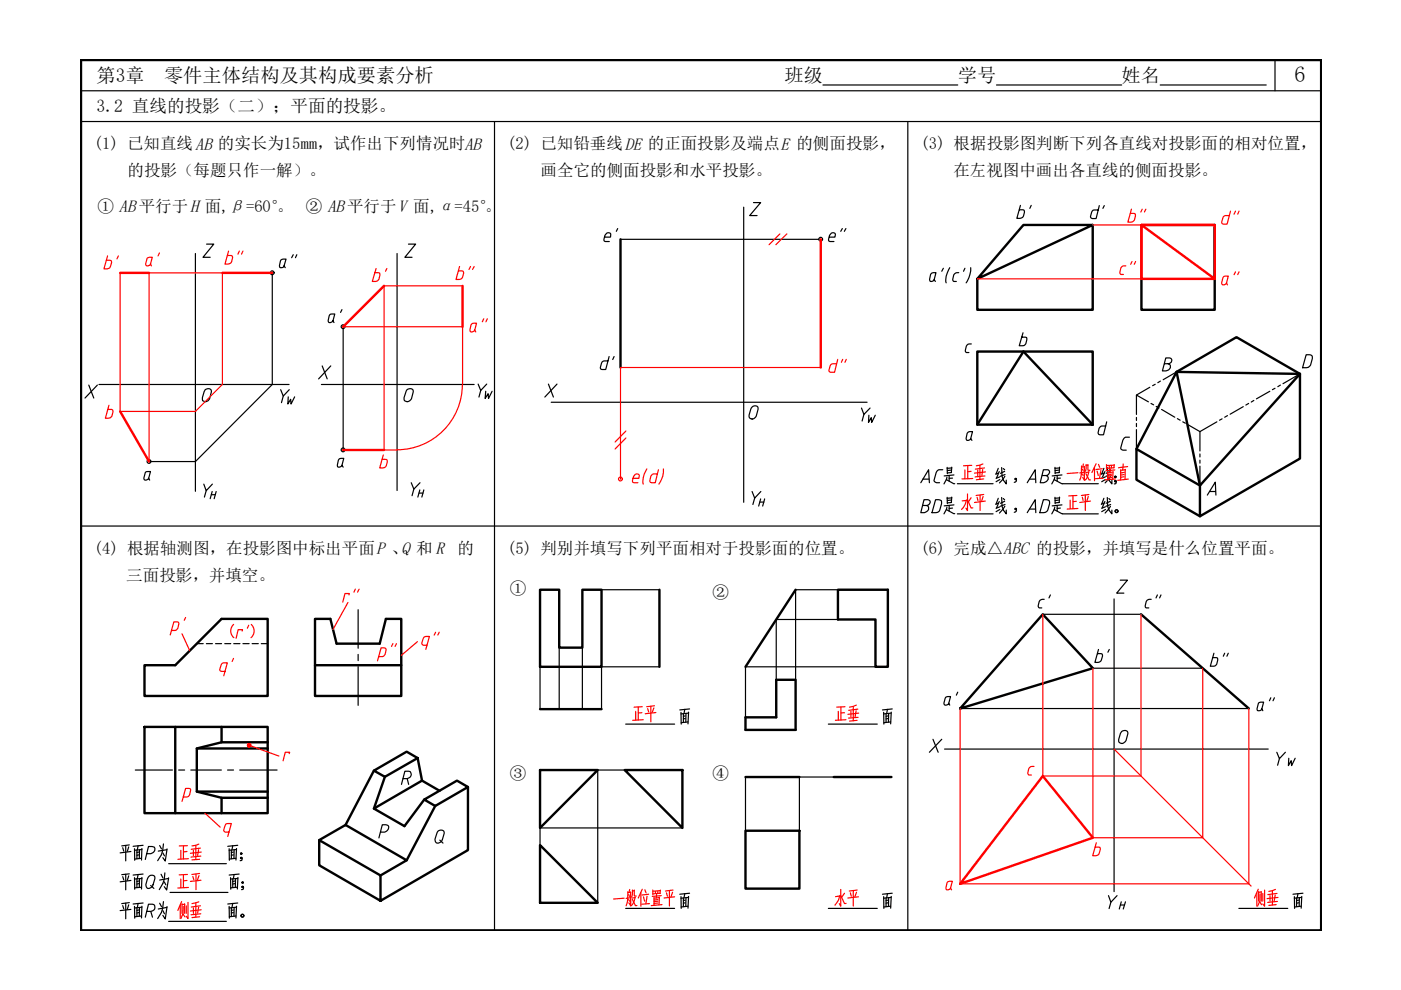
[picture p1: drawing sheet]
<svg xmlns="http://www.w3.org/2000/svg" width="297mm" height="210mm" viewBox="0 0 297 210" stroke-linecap="round" stroke-linejoin="round" font-family="sans-serif">
<!-- layer: 0 -->
<g fill="none" stroke="#000" stroke-width=".25">
<path d="M17.2 19.2h262.9M174.5 18h28.6M211.3 18h26.5M246 18h22.5M270.3 12.7v6.5M17.2 25.8h262.9M104.8 25.8v171.5M192.5 25.8v171.5M157.7 43.9v62.6M116.9 85.3h66.9M17.2 111.5h262.9M144.4 151v2.5"/>
<path d="M144.9 151.3v1.8M145.2 150.4l-.2 .9M145.3 151.8l-.4 .1M145.3 152.3l-.4 .1M145.4 151.3v1.8M145.9 153.1l-1.5 .1M146 151.2l-1.6 .2M146 151l-.1 2.5M146.2 150.3l-2.1 .2M187.4 151v2.5M187.9 151.3v1.8M188.2 150.4l-.2 .9"/>
<path d="M188.2 151.8l-.3 .1M188.2 152.3l-.3 .1M188.4 151.3v1.8M188.8 153.1l-1.4 .1M188.9 151.2l-1.5 .2M189 151l-.2 2.5M189.2 150.3l-2.1 .2M187.4 190.1v2.5M187.9 190.4v1.8M188.2 189.5l-.2 .9M188.2 190.9h-.3M188.2 191.4l-.3 .1"/>
<path d="M188.4 190.4v1.8M188.8 192.1l-1.4 .2M188.9 190.3l-1.5 .1M189 190.1l-.2 2.5M189.2 189.4l-2.1 .2M274.9 190.4v1.8M275.2 189.5l-.2 .9M275.3 190.9h-.4M275.3 191.4l-.4 .1M275.5 190.4l-.1 1.8M275.9 192.1l-1.4 .2M276 190.3l-1.6 .1"/>
<path d="M276 190.1l-.1 2.5M276.3 189.4l-2.2 .2"/>
</g>
<g fill="none" stroke="#000" stroke-width=".25">
<path d="M41.4 53.7v50.5M43.8 51.8h1.5l-2.3 2.8h1.6M57.7 57.9v23.6l-16.3 16.4h-9.8M84.2 53.7v50.3M86.6 51.8h1.5l-2.3 2.8h1.6M131.6 50.7h42.4M159.8 43h1.5l-2.4 2.7h1.6M68.3 77.6l1.1 2.7M70.1 77.6l-2.6 2.7M72.8 69.3v26.1M246.9 77.1h.9a.66 .66 0 0 0 .6-.4 .66 .66 0 0 0-.2-.7l-1-.1-.7 2.7a1.54 1.54 0 0 0 1.6-.6v-.5l-.4-.4M276.9 75.2h.7a.59 .59 0 0 1 .6 .8l-.5 1.6-.7 .4h-.8z"/>
<path d="M18.8 81.6l1.1 2.8M20.6 81.6l-2.6 2.8M21 81.5h40.3M43.5 82.6l.3-.1a.66 .66 0 0 1 .7-.1 .66 .66 0 0 1 .3 .7l-.4 1.5a.82 .82 0 0 1-.7 .6 .82 .82 0 0 1-.8-.5zM68.1 81.5h32.4M72.5 98.7l-.5 .3h-.4l.1-1.4 .3-.3 .9-.1-.4 1.5 .3 .3M86.3 82.6l.2-.1a.68 .68 0 0 1 .8-.1 .68 .68 0 0 1 .3 .7l-.4 1.5a.85 .85 0 0 1-.7 .6 .85 .85 0 0 1-.8-.5v-.4zM101.4 81.4l.5 1.4 1.3-1.4M101.9 82.8l-.4 1.4M103 83l-.1 1.5 .6-1 .1 1 .7-1.5M116.3 81.4l1 2.8M118.1 81.4l-2.6 2.8"/>
<path d="M159.5 86.3a.7 .7 0 0 1 .8-.2 .7 .7 0 0 1 .4 .7l-.4 1.4a.77 .77 0 0 1-.8 .6 .77 .77 0 0 1-.7-.8zM212.4 99.1l.1 1.9 .3 .8 .5 .8v-.8M212.7 99.3l.3 .3M213 99.9l-.9 .5M239.5 92.7h-.9l-.2 .2-.3 .4-.5 1.7 .3 .4h.9M31.5 101.4l-.3 .3a.41 .41 0 0 1-.5 .1 .41 .41 0 0 1-.2-.5l.5-1.3h.9l-.4 1.4 .2 .4M43.2 102.6l.5 1.4 1.3-1.4M43.7 104l-.4 1.4M44.8 104.9h.9M45 104.2l-.4 1.5M45.8 104.2l-.4 1.5M87.2 102.3l.5 1.4 1.4-1.4"/>
<path d="M87.7 103.7l-.3 1.4M88.8 104.5h.9M89 103.9l-.4 1.5M89.9 103.9l-.5 1.5M159.5 104.2l.5 1.4 1.3-1.4M160 105.6l-.4 1.4M161.1 106.5h.9M161.3 105.8l-.4 1.5M162.1 105.8l-.4 1.5M212.4 105.5l.1 1.8 .3 .9 .5 .8v-.9M212.7 105.7l.3 .3M213 106.3l-.9 .4"/>
<path d="M213 101l-1.1 1.4M213 107.3l-1.1 1.5M213.1 100.6l-1 .4M213.1 107l-1 .3M256 105l1.7-2.8 .1 2.8M256.4 104.2h1.3M118.6 137.3v13.1M123.5 137.3v13.1M127.5 125h12.3M177.7 125h-9v19.1M177.7 131.3h-13.1v12.8M221.1 130.2h20.8"/>
<path d="M236.2 127v62M237.5 123h1.5l-2.2 2.8h1.5M114.5 141.4v9M132.7 153.5h10.3M139.8 141.4h-12.3v9M175.6 153.5h10.4M185.6 141.4h-27.5v10.7M197.8 156.7l1.1 2.8M199.7 156.7l-2.7 2.8M200.3 158.8h68.6M203.6 150.2h61.2M231.7 141.7h23.3"/>
<path d="M237.8 155.1l.2-.1a.68 .68 0 0 1 .8-.1 .68 .68 0 0 1 .3 .7l-.4 1.4a.79 .79 0 0 1-.8 .6 .79 .79 0 0 1-.7-.8zM270.7 159.5l.6 1.4 1.2-1.4M26 179.7l.2 .8M26.7 179.3v3.2M27.3 179.6l-.3 .9M27.4 179.1l-1.6 .3M28.5 179.9l.1 2.5M29.3 179.3l-.2 .9M30.1 179.9l-.1 2.5M30.3 179.2l-2.1 .2M33.9 179.3l.3 .7M48.6 179.9v2.5"/>
<path d="M49.3 179.3l-.1 .9M50.2 179.9l-.2 2.5M50.4 179.2l-2.1 .2M80.7 176.4h.9a.88 .88 0 0 0 .7-.5 .88 .88 0 0 0-.2-1h-1l-.8 2.8M85.5 165.1h.8a.8 .8 0 0 0 .9-.7 .8 .8 0 0 0-.6-.9h-.8l-.7 2.8M86.3 165.1l.3 1.2M92.9 176.2l.2-.1a.68 .68 0 0 1 .7-.1 .68 .68 0 0 1 .4 .7l-.4 1.3a.79 .79 0 0 1-.7 .8 .79 .79 0 0 1-.9-.7zM93.2 178.1l.7 .7M132.4 163.3h-5.7v28.1M144.7 175.5h-30.2v3.7M158.1 164.7v11.4M176.8 164.7h-7.3v11.4"/>
<path d="M271.3 160.9l-.4 1.3M273.2 160.8v1.5l.6-1v1l.8-1.5M26 185.9l.2 .6M26 192l.2 .7M26.7 185.4v3.3M26.7 191.5v3.3M27.3 185.7l-.3 .9M27.3 191.8l-.3 1M27.4 185.3l-1.6 .1M27.4 191.4l-1.6 .2M27.8 180.5l-2.3 .3M27.8 186.7l-2.3 .3"/>
<path d="M27.8 192.8l-2.3 .3M28.5 186.1l.1 2.4M28.5 192.2l.1 2.5M29 180.2v1.9M29 186.3v1.9M29 192.5v1.8M29.3 185.4l-.2 .9M29.3 191.5l-.2 .9M29.4 180.7h-.4M29.4 181.3h-.4M29.4 186.8l-.4 .1M29.4 187.4h-.4"/>
<path d="M29.4 192.9l-.4 .1M29.4 193.5l-.4 .1M29.6 180.2l-.1 1.8M29.6 186.3l-.1 1.9M29.6 192.4l-.1 1.9M30 182l-1.4 .1M30 188.1l-1.4 .1M30 194.2l-1.4 .2M30.1 180.1l-1.6 .2M30.1 186.3l-1.6 .1M30.1 186l-.1 2.5M30.1 192.3l-1.6 .2"/>
<path d="M30.1 192.1l-.1 2.5M30.3 185.3l-2.1 .2M30.3 191.5l-2.1 .2M31.2 181a1.45 1.45 0 0 0 1.6-.6 .59 .59 0 0 0-.6-.9h-.7l-.7 2.7M31.2 193.2a1.44 1.44 0 0 0 1.6-.5v-.7l-.2-.2-1.1-.1-.7 2.8M31.6 185.8a.7 .7 0 0 1 .8-.2 .7 .7 0 0 1 .4 .7l-.3 1.3a.79 .79 0 0 1-.6 .7 .79 .79 0 0 1-.9-.3 2.27 2.27 0 0 1 .6-2.2zM31.9 187.7l.7 .7M32 193.3l.3 1.2M33.9 191.5l.3 .7M34.1 185.4l.4 .7M34.2 193.4l-.8 1.4M34.5 180.3l-.3 .9-.8 1.3"/>
<path d="M34.5 187.3l-.7 1.3M35.4 180.2l-1.8 .3M35.4 192.4l-1.8 .3M35.7 186.3l-1.8 .3M35.8 183.1h12.2M35.8 195.4h12.2M36.1 189.2h12.2M48.6 192.2v2.5M48.9 186.1v2.4M49.1 180.2v1.9M49.1 192.5v1.8M49.3 186.3v1.9"/>
<path d="M49.3 191.5l-.1 .9M49.5 180.7h-.4M49.5 181.3h-.4M49.5 192.9l-.4 .1M49.5 193.5l-.4 .1M49.6 180.2v1.8M49.6 185.4l-.1 .9M49.6 192.4v1.9M49.8 186.8l-.5 .1M49.8 187.4h-.5M49.9 186.3v1.9M50 182l-1.4 .1"/>
<path d="M50 194.2l-1.4 .2M50.1 180.1l-1.5 .2M50.1 192.3l-1.5 .2M50.2 192.1l-.2 2.5M50.3 188.1l-1.4 .1M50.4 186.3l-1.5 .1M50.4 191.5l-2.1 .2M50.4 186l-.1 2.5M50.7 185.3l-2.1 .2M51.2 181.9h.1M51.2 181h.1M51.3 188.1h.2"/>
<path d="M51.3 187.1h.2M51.3 181.9v.5l-.4 .1M51.5 188.1h.1M51.5 187.1h.1M51.6 188.1l-.1 .5h-.3M175.6 192.6h10.4M235 189.9l.5 1.4 1.3-1.4M235.5 191.3l-.4 1.3M237.6 191.9h.8M237.7 191.2l-.4 1.5M238.6 191.2l-.4 1.5"/>
<circle cx="31.6" cy="97.8" r=".4"/>
<circle cx="72.7" cy="95.4" r=".4"/>
<circle cx="51.1" cy="181.9" r=".15"/>
<circle cx="51.1" cy="181" r=".11"/>
<circle cx="51.1" cy="181.9" r=".11"/>
<circle cx="51.1" cy="181" r=".06"/>
<circle cx="51.1" cy="181.9" r=".06"/>
<circle cx="51.1" cy="181" r=".15"/>
<circle cx="51.4" cy="194.1" r=".32"/>
<circle cx="51.4" cy="194.1" r=".28"/>
<circle cx="51.4" cy="188.1" r=".15"/>
<circle cx="51.4" cy="187.1" r=".15"/>
<circle cx="51.4" cy="188.1" r=".06"/>
<circle cx="51.4" cy="187.1" r=".06"/>
</g>
<g fill="none" stroke="#000" stroke-width=".51">
<path d="M131.6 50.7v27.2M231.7 47.7l-24.5 11.4v6.6h24.5v-18h-14.7l-9.8 11.4M242 47.7h15.5v18h-15.5zM207.2 74.5h9.8l14.7 15.5h-24.5zM207.2 90l9.8-15.5h14.7v15.5M240.9 95.2l8.6-16.3 12.7-7.4 13.4 7.8-21.2 23.6v6.6l21.2-12.3v-17.9l-26.1-.4 4.9 24-13.5-7.7v6.5l13.5 7.8M66.8 131.2h3.2l1.4 5.3h9.1l1.3-5.3h3.3v16.4h-18.3zM114.5 125h4.1v12.3h4.9v-12.3h4v16.4h-13zM139.8 125v16.4M168.7 125l-10.6 16.4M177.7 125h10.5v16.4h-2.6v-10.1h-7.9zM221.1 130.2l10.6 11.5-28.1 8.5z"/>
<path d="M241.9 130.2l22.9 20M30.6 141h6.6l9.8-9.8h9.8v16.4h-26.2zM30.6 154.1h26.2v18.3h-26.2zM37.2 154.1v18.3M41.7 158.7h15.1M47 154.1v3.3h9.8M47 157.4l-5.3 1.3v9.1h15.1M66.8 141h18.3M114.5 150.4h13M164.6 144.1h4.1v10.7h-10.6v-2.7h6.5zM41.7 167.8l5.3 1.3M56.8 169.1h-9.8v3.3"/>
<path d="M67.7 178.1l5.6-3.2 12.9 7.5-5.5 3.2M79.3 163.4l6.9-4 2.3 1.3-6.9 4zM79.3 163.4l-6 11.5M81.6 164.7l-2.3 6.7M88.5 160.7l1 4.8M92.3 170.9l-6.1 11.5M93.2 167.7l-3.7-2.2-10.2 5.9 6.5 3.8 4.1-5.7M99.2 166.9l-2.3-1.4-7 4 2.4 1.4 6.9-4v13.3l-18.5 10.8v-5.4l-13-7.5v5.4l13 7.5M114.5 163.3h12.2l-12.2 12.2zM114.5 179.2l12.2 12.2h-12.2zM132.4 163.3h12.3v12.2zM158.1 176.1h11.4v12.3h-11.4z"/>
<path d="M158.1 164.7h11.4M176.8 164.7h12.2"/>
</g>
<!-- layer: 0 -->
<path d="M17.2 12.7h262.9v184.6h-262.9z" fill="none" stroke="#000" stroke-width=".51"/>
<g fill="none" stroke="#000" stroke-width=".25">
<path d="M198.1 59.3l-.5 .4-.4-.1-.1-.4 .2-1 .3-.3 .8-.1-.3 1.5 .2 .4M200 56.9l-.3 .6M201.4 56.8l-.2 .3a4 4 0 0 0-.6 2.9M203.3 57.8a.94 .94 0 0 0-1.1 .5l-.2 1.2 .2 .2h.6M204.6 56.9l-.3 .6M205.8 56.8a5.5 5.5 0 0 1-1 3.2M205.9 72.9a.83 .83 0 0 0-1 .5l-.2 1.2 .2 .1h.5M216.9 70.6l-.8 2.7h1l.2-.2a1.85 1.85 0 0 0 .4-1.5l-1.1-.1M249.5 78.9l-2.9 1.6M275.6 79.3l-3.6 2.1M205.8 93l-.5 .4-.4-.1-.1-.4 .2-1 .3-.3 .9-.1-.4 1.5 .3 .4M234.6 89.4l-.6 2.8-1.1-.1-.1-.4 .4-1.1 .4-.3h.8"/>
<path d="M240.9 88.5v.6M240.9 89.8v.7M240.9 91.1v4.1M243.5 85.2l-2.6-1.4v4.1M243.8 82.1l-2.9 1.7M244 85.5l.6 .3M244.9 81.5l-.5 .3M245.1 86.2l.6 .3M246 80.8l-.5 .3M246.3 86.8l2.8 1.7M249.6 88.8l.6 .3M250.8 89.4l.5 .3"/>
<path d="M251.9 90.1l2.5 1.4M254.4 91.5v4.1M254.4 96.3v.6M254.4 97.6v.6M254.4 98.8v4.1M258 89.4l-3.6 2.1M259.1 88.8l-.5 .3M260.3 88.1l-.6 .4M263.6 86.2l-2.8 1.6M264.7 85.5l-.6 .4M265.8 84.9l-.5 .3M269.2 83l-2.8 1.6"/>
<path d="M270.3 82.3l-.5 .3M271.5 81.6l-.6 .4"/>
</g>
<path d="M41.7 136.5h1.4M43.8 136.5h1.2M45.7 136.5h1.3M47.7 136.5h1.2M49.6 136.5h1.3M51.5 136.5h1.3M53.5 136.5h1.3M55.4 136.5h1.4" fill="none" stroke="#000" stroke-width=".25"/>
<path d="M75.9 129.3v8.1M75.9 138.8v1.3M75.9 141.3v8.2M28.7 163.3h7.9M37.9 163.3h1.2M40.5 163.3h6.4M48.2 163.3h1.3M50.8 163.3h7.9" fill="none" stroke="#000" stroke-width=".25"/>
<path d="M25.5 57.9h6.1M47.1 57.9h10.6M174 50.7v27.2M242 47.7l15.5 11.4h-15.5v-11.4h15.5v11.4M81.4 60.6l-8.6 8.7M98.1 60.6v8.7M25.5 87.2l6.1 10.7M72.8 95.4h8.6M221.1 164.5l10.6 13.1-28.1 9.8z" fill="none" stroke="#f00" stroke-width=".51"/>
<g fill="none" stroke="#f00" stroke-width=".25">
<path d="M25.5 57.9v29.3h15.9l5.7-5.7v-23.6h-15.5v40M165.3 49.6l-2.2 2.3M166.8 49.6l-2.3 2.3M207.2 59.1h34.8M231.7 47.7h10.3M72.8 69.3h25.3v12.2M98.1 60.6h-16.7v34.8h2.8M174 77.9h-42.4v23.7M23.1 85.9l-.8 2.8h.7l.6-.3a1.55 1.55 0 0 0 .3-1.5l-1-.1M81.3 96.5l-.8 2.7h.7l.5-.2a1.55 1.55 0 0 0 .3-1.5l-.9-.1M98 81.5a13.9 13.9 0 0 1-13.8 13.9M132.7 91.4l-2.3 2.3"/>
<path d="M132.7 92.9l-2.3 2.3M137.1 99.4a4.4 4.4 0 0 0-.7 3.2M139.6 99.6l-.7 2.7h-.7l-.4-.2a1.73 1.73 0 0 1 .5-1.5l1.1-.1M140.7 99.4a4.7 4.7 0 0 1-1 3.2M134.2 101.4h1.3v-.7a.7 .7 0 0 0-.7-.2 .7 .7 0 0 0-.5 .5l-.2 .9 .1 .4h1M49.5 132.4a1.88 1.88 0 0 0 .1 2.8M51.3 133.8l.1-.3h-.9l-.4 1.8M52.7 132.6l-.3 .6M53.3 132.4a1.88 1.88 0 0 1-.1 2.8M73.8 127.7l-3.2 5.8M88.5 136l-3.4 3M221.1 130.2v34.3h20.8v-34.3"/>
<path d="M52.8 158l6.3 2.3M61.3 159.8l.1-.3h-.9l-.5 1.8M203.6 150.2v37.2h61.2v-37.2M231.7 141.7v35.9h23.3v-35.9M236.2 158.8l29 29.1M38.9 169l1-.1a1.75 1.75 0 0 0 .5-1.5l-.1-.2h-.9l-.8 2.7M43.5 172.4l3.2 3M48.5 176.4h-.8l-.3-.4 .6-1.3 1.1-.1-.8 2.8M219.2 162.5a.95 .95 0 0 0-1.1 .4l-.2 1.1 .2 .3h.6M232.4 178.7l-.7 2.7 .9-.1a1.51 1.51 0 0 0 .7-1.4l-.1-.3h-1M201.5 188.3l-.1 .2-.4 .2-.4-.1 .2-1.4 .2-.3 .9-.1-.4 1.5 .2 .4"/>
<circle cx="131.5" cy="101.6" r=".4"/>
<circle cx="52.8" cy="158" r=".32"/>
</g>
<g fill="#f00" stroke="#f00" stroke-width=".21">
<path d="M52.7 157.7h.2z"/>
<path d="M52.6 157.8h.4z"/>
<path d="M52.6 157.8h.5z"/>
<path d="M52.5 158.1h.6z"/>
<path d="M52.5 158.2h.6z"/>
<path d="M52.6 158.3h.4z"/>
<path d="M52.7 158.4h.2z"/>
<path d="M52.8 157.7h.1zM52.7 157.7h.2zM52.7 157.7h.2z"/>
<path d="M52.7 157.7h.2zM52.7 157.7h.2z"/>
<path d="M52.7 157.7l.3 .1zM52.7 157.7l.3 .1zM52.6 157.8h.4z"/>
<path d="M52.6 157.8h.4zM52.6 157.8h.4zM52.6 157.8h.4z"/>
<path d="M52.6 157.8h.5zM52.6 157.8h.5zM52.5 157.8h.6z"/>
<path d="M52.5 157.8l.6 .1zM52.5 157.8l.6 .1zM52.5 157.9h.6zM52.5 157.9h.6z"/>
<path d="M52.5 157.9h.6zM52.5 157.9h.6z"/>
<path d="M52.5 157.9l.6 .1zM52.5 157.9l.6 .1z"/>
<path d="M52.5 158h.6zM52.5 158h.6zM52.5 158h.6zM52.5 158h.6z"/>
<path d="M52.5 158l.6 .1zM52.5 158l.6 .1z"/>
<path d="M52.5 158.1h.6zM52.5 158.1h.6z"/>
<path d="M52.5 158.1h.6zM52.5 158.1h.6zM52.5 158.1h.6z"/>
<path d="M52.5 158.1l.6 .1zM52.5 158.1l.6 .1z"/>
<path d="M52.5 158.2h.6zM52.5 158.2h.6zM52.5 158.2h.6z"/>
<path d="M52.6 158.2h.5zM52.6 158.2l.4 .1zM52.6 158.3h.4z"/>
<path d="M52.6 158.3h.4zM52.6 158.3h.4zM52.6 158.3h.4z"/>
<path d="M52.6 158.3h.4zM52.6 158.3h.3z"/>
<path d="M52.7 158.3h.2zM52.7 158.3l.2 .1zM52.7 158.4h.2z"/>
</g>
<g font-size="7.5" fill="#f00">
<text x="79" y="141.5">p&quot;</text>
<text x="36.7" y="196.1">侧垂</text>
</g>
<g font-size="7.1">
<text x="194.4" y="103.7">AC是</text>
<text x="194.4" y="110.1">BD是</text>
<text x="217" y="110.1">AD是</text>
</g>
<g font-size="7.1" fill="#f00">
<text x="203.2" y="103">正垂</text>
<text x="217" y="103.7">AB是</text>
<text x="225.4" y="103">一般位置直</text>
<text x="202.8" y="109.4">水平</text>
<text x="232.5" y="110.1">线。</text>
<text x="94.2" y="139" transform="rotate(-90 94.2 139)">q&quot;</text>
<text x="176.4" y="154.2">正垂</text>
<text x="36.7" y="189.8">正平</text>
<text x="129.1" y="193.3">一般位置平</text>
<text x="176" y="193.3">水平</text>
<text x="264.9" y="193.3">侧垂</text>
</g>
<g font-size="6.6" fill="#f00">
<text x="237.8" y="103.7" transform="rotate(-90 237.8 103.7)">线；</text>
<text x="225.4" y="109.4">正平</text>
<text x="40.6" y="135.8" transform="rotate(-90 40.6 135.8)">p'</text>
<text x="133.3" y="154.2">正平</text>
<text x="36.7" y="183.4">正垂</text>
</g>
<g font-size="6.2">
<text x="214.8" y="47.6">b'</text>
<text x="230.4" y="47.6">d'</text>
<text x="127" y="52.6">e'</text>
<text x="174.6" y="52.6">e&quot;</text>
<text x="126.3" y="79.7">d'</text>
<text x="219.1" y="130.2">c'</text>
<text x="242" y="130.2">c&quot;</text>
<text x="231.4" y="141.8">b'</text>
<text x="255.8" y="142.5">b&quot;</text>
<text x="204.3" y="150.6" transform="rotate(-90 204.3 150.6)">a'</text>
<text x="265.6" y="152">a&quot;</text>
</g>
<g font-size="6.2" fill="#f00">
<text x="238.1" y="48.3">b&quot;</text>
<text x="258.2" y="48.7">d&quot;</text>
<text x="21.2" y="58.2">b'</text>
<text x="34.9" y="57.5" transform="rotate(-90 34.9 57.5)">a'</text>
<text x="46.9" y="57.2">b&quot;</text>
<text x="78" y="61">b'</text>
<text x="258.2" y="61.7">a&quot;</text>
<text x="98.8" y="71.6">a&quot;</text>
<text x="175" y="80.1">d&quot;</text>
<text x="50.8" y="144.6" transform="rotate(-90 50.8 144.6)">q'</text>
</g>
<g font-size="5.7">
<text x="58.2" y="57.9">a&quot;</text>
<text x="68.8" y="69.5">a'</text>
</g>
<g font-size="5.7" fill="#f00">
<text x="236.7" y="59.3">c&quot;</text>
<text x="96" y="60.3">b&quot;</text>
<text x="71.6" y="128.8">r&quot;</text>
</g>
<text font-size="4.7" x="274.5" y="17.4">6</text>
<g font-size="4.4">
<text x="60" y="86.8">W</text>
<text x="183.1" y="90.7">W</text>
</g>
<g font-size="4.1">
<text x="20.5" y="17.4">第3章</text>
<text x="34.8" y="17.4">零件主体结构及其构成要素分析</text>
<text x="166.3" y="17.4">班级</text>
<text x="203.1" y="17.4">学号</text>
<text x="237.8" y="17.4">姓名</text>
</g>
<text font-size="3.7" x="20.5" y="23.8">3.2 直线的投影（二）；平面的投影。</text>
<text font-size="3.6" x="85" y="117.4">Q</text>
<g font-size="3.5">
<text x="19.9" y="31.7">(1) 已知直线AB 的实长为15mm，试作出下列情况时AB</text>
<text x="107.6" y="31.7">(2) 已知铅垂线DE 的正面投影及端点E 的侧面投影，</text>
<text x="195.2" y="31.7">(3) 根据投影图判断下列各直线对投影面的相对位置，</text>
<text x="27" y="37.4">的投影（每题只作一解）。</text>
<text x="114.6" y="37.4">画全它的侧面投影和水平投影。</text>
<text x="202.1" y="37.4">在左视图中画出各直线的侧面投影。</text>
<text x="20.6" y="45">① AB 平行于H 面,β=60°</text>
<text x="58.7" y="45">。</text>
<text x="64.8" y="45">② AB 平行于V 面,α=45°</text>
<text x="102.8" y="45">。</text>
<text x="19.9" y="117.4">(4) 根据轴测图，在投影图中标出平面P 、 和R</text>
<text x="97" y="117.4">的</text>
<text x="107.6" y="117.4">(5) 判别并填写下列平面相对于投影面的位置。</text>
<text x="195.2" y="117.4">(6) 完成△ABC 的投影，并填写是什么位置平面。</text>
<text x="26.8" y="123.1">三面投影，并填空。</text>
<text x="108.1" y="126">①</text>
<text x="151.1" y="126.7">②</text>
<text x="108.1" y="165.1">③</text>
<text x="151.1" y="165.1">④</text>
</g>
</svg>
